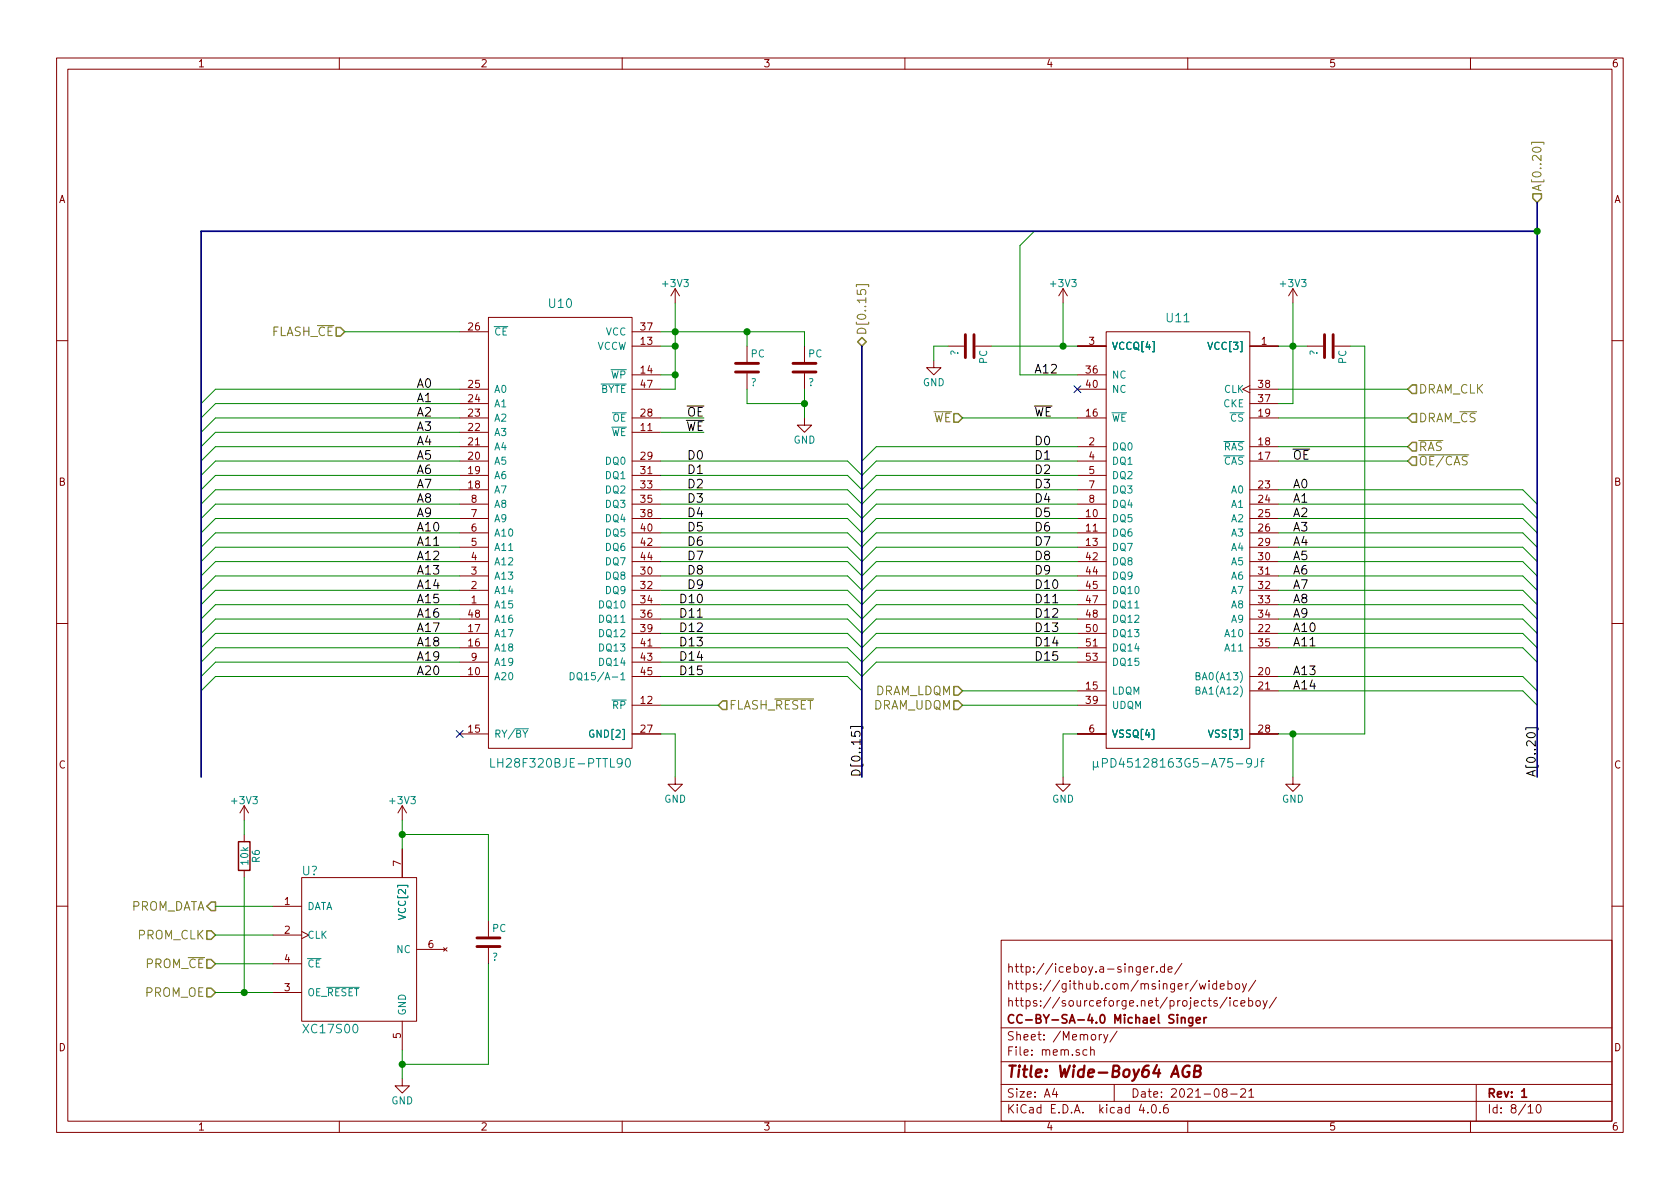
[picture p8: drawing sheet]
<svg xmlns="http://www.w3.org/2000/svg" width="297mm" height="210mm" viewBox="0 0 297 210" stroke-linecap="round" stroke-linejoin="round" font-family="sans-serif">
<g fill="none" stroke="#840000" stroke-width=".18">
<path d="M10 10.3h277v189.9h-277zM12 12.2h273v186.1h-273zM60 10.3v1.9M110 10.3v1.9M160 10.3v1.9M210 10.3v1.9M260 10.3v1.9M81.3 58.7h5.1M86.4 56.1h25.4v76.2h-25.4zM111.8 58.7h5M119.4 51l-.8 1.3M119.4 51v2.6"/>
<path d="M119.4 51l.7 1.3M188 51l-.8 1.3M188 51v2.6M188 51l.7 1.3M195.6 58.7h25.4v73.6h-25.4zM228.6 51l-.8 1.3M228.6 51v2.6M228.6 51l.8 1.3M10 60.2h2M81.3 79h5.1M81.3 68.8h5.1M81.3 73.9h5.1"/>
<path d="M81.3 71.4h5.1M81.3 76.4h5.1M111.8 61.2h5M111.8 68.8h5M111.8 73.9h5M111.8 66.3h5M111.8 76.4h5M132.1 61.2v2.8M132.1 66v2.8M142.2 73.9v1.3h1.3l-1.3 1.2-1.2-1.2h1.2M142.2 61.2v2.8M142.2 66v2.8"/>
<path d="M165.1 63.7v1.3h1.3l-1.3 1.3-1.3-1.3h1.3M167.6 61.2h2.8M172.5 61.2h2.8M190.5 61.2h5.1M190.5 79h5.1M190.5 68.8h5.1M190.5 73.9h5.1M190.5 66.3h5.1M221 68.2l-1.3 .6 1.3 .7M221 61.2h5.1M221 79h5.1M221 68.8h5.1"/>
<path d="M221 73.9h5.1M221 71.4h5.1M231.1 61.2h2.8M236 61.2h2.8M285 60.2h2M81.3 81.5h5.1M81.3 84.1h5.1M81.3 86.6h5.1M81.3 89.1h5.1M81.3 91.7h5.1M81.3 99.3h5.1M81.3 94.2h5.1"/>
<path d="M81.3 96.8h5.1M111.8 81.5h5M111.8 84.1h5M111.8 86.6h5M111.8 89.1h5M111.8 91.7h5M111.8 99.3h5M111.8 94.2h5M111.8 96.8h5M190.5 81.5h5.1M190.5 84.1h5.1M190.5 86.6h5.1"/>
<path d="M190.5 89.1h5.1M190.5 91.7h5.1M190.5 99.3h5.1M190.5 94.2h5.1M190.5 96.8h5.1M221 81.5h5.1M221 86.6h5.1M221 89.1h5.1M221 91.7h5.1M221 99.3h5.1M221 94.2h5.1M221 96.8h5.1"/>
<path d="M10 110.3h2M81.3 119.6h5.1M81.3 112h5.1M81.3 101.8h5.1M81.3 114.5h5.1M81.3 104.4h5.1M81.3 106.9h5.1M81.3 117.1h5.1M81.3 109.5h5.1M111.8 119.6h5M111.8 112h5M111.8 101.8h5"/>
<path d="M111.8 114.5h5M111.8 104.4h5M111.8 106.9h5M111.8 117.1h5M111.8 109.5h5M190.5 112h5.1M190.5 101.8h5.1M190.5 114.5h5.1M190.5 104.4h5.1M190.5 106.9h5.1M190.5 117.1h5.1M190.5 109.5h5.1"/>
<path d="M221 119.6h5.1M221 112h5.1M221 101.8h5.1M221 114.5h5.1M221 104.4h5.1M221 106.9h5.1M221 109.5h5.1M285 110.3h2M81.3 129.8h5.1M111.8 129.8h5M111.8 124.7h5M119.4 137.4v1.3h1.2l-1.2 1.2-1.3-1.2h1.3"/>
<path d="M188 137.4v1.3h1.2l-1.2 1.2-1.3-1.2h1.3M190.5 129.8h5.1M190.5 122.2h5.1M190.5 124.7h5.1M221 129.8h5.1M221 122.2h5.1M228.6 137.4v1.3h1.3l-1.3 1.2-1.3-1.2h1.3M43.2 142.5v2.5M43.2 147.6v1.2M43.2 153.9v1.3M43.2 142.5l-.8 1.3M43.2 142.5l.7 1.3"/>
<path d="M53.3 155.2h20.4v25.4h-20.4zM71.1 142.5v2.5M71.1 150.1v5.1M71.1 142.5l-.7 1.3M71.1 142.5l.8 1.3M10 160.2h2M48.3 160.3h5M48.3 165.3h5M48.3 175.5h5M48.3 170.4h5M53.3 164.7l1.3 .6-1.3 .7M73.7 167.9h5"/>
<path d="M78.4 167.6l.6 .6M79 167.6l-.6 .6M86.4 162.8v2.8M86.4 167.6v2.8M177 166.3h108v32h-108zM202.2 171.4l.7-.1v-.3l-.4-.1-.3 .2 .1 .8h.6M203.6 170.9v1M204 170.9l-.4 .3M204.5 171.8v.1M205.9 171l-.4-.1-.3 .3 .1 .6 .2 .1h.4M205.9 170.4v1.5M206.5 171.4l.7-.1v-.3l-.4-.1-.3 .2 .1 .8h.6"/>
<path d="M209 170.4l-1.3 1.9M212 173.9l.3 1 .3-.7 .3 .7 .3-1M213.8 173.4v.2M213.8 173.9v1M215.1 174l-.4-.1-.3 .3 .1 .6 .2 .1 .4-.1M215.1 173.4v1.5M215.2 177a.37 .37 0 0 0-.6 .1l.1 .3 .5 .1 .1 .1-.3 .3-.4-.1M215.7 174.4l.8-.1-.1-.3-.4-.1-.3 .2 .1 .7h.6M217 176.3l-1.3 2M217.1 174l.5-.1 .2 .3-.1 .6h-.6M217.1 173.4v1.5M217.5 176.4v.2"/>
<path d="M217.5 176.9v1M218.5 174.1l.2-.2 .4 .2 .1 .5-.2 .2-.3 .1-.2-.1zM218.8 177l-.4-.1-.3 .3 .1 .6 .2 .1 .4-.1M219.4 177.4l.7-.1v-.3l-.5-.1-.2 .2 .1 .7h.6M219.7 173.9l.3 1M220.4 173.9l-.5 1.4-.2 .1M220.8 177l.4-.1 .3 .3-.1 .6h-.6M220.8 176.4v1.5M222 173.3l-1.2 2M222.1 177.1l.2-.2 .5 .2v.5l-.1 .2-.4 .1-.2-.1zM223.3 176.9l.4 1M224.1 176.9l-.6 1.4-.2 .1"/>
<path d="M225.7 176.3l-1.3 2M285 160.2h2M60 198.3v1.9M71.1 190.7v1.3h1.3l-1.3 1.3-1.3-1.3h1.3M71.1 180.6v5.1M110 198.3v1.9M160 198.3v1.9M177 194.8h108M177 191.8h108M177 187.8h108M177 181.8h108M186.4 192.5l-.3 1h.9"/>
<path d="M186.8 193v1M192.2 185.7l-.5-.1-.2 .3v.6l.2 .1 .5-.1M192.8 185.7l.2-.1 .4 .1 .1 .9M192.8 185.1v1.5M194.4 182.9v1M194.8 182.9l-.4 .3M195.1 182.9l.4 1M195.9 182.9l-.5 1.4-.3 .1M197 191.8v3M197.5 182.3l-1.3 2M201.8 195.2l-.4 1.1h1M202.9 196.7v.1"/>
<path d="M203.8 195.4l.1-.1a.81 .81 0 0 1 .6 .6 .81 .81 0 0 1-.3 .8l-.1 .1a.8 .8 0 0 1-.6-.6 .8 .8 0 0 1 .3-.8zM205.1 196.7v.1M206.4 195.3a.59 .59 0 0 0-.7 .7l.1 .7 .2 .1 .5-.1 .1-.5-.2-.2-.4-.1-.3 .3M210 198.3v1.9M216.4 193.2l-.3-.3 .1-.2 .2-.2 .4 .1 .2 .2-.1 .2-.6 .2a.48 .48 0 0 0-.1 .7l.2 .1 .5-.1a.48 .48 0 0 0-.2-.7M217.6 193.5h1.1M219.4 192.7l.2-.2h.4l.2 .5-.9 1h.9M220.8 193l.4-.5v1.5M220.8 194h.9M260 198.3v1.9M261 191.8v6.5M270.2 195.8l.4-.5v1.5"/>
<path d="M270.2 196.8h.8M271.8 195.5l.2-.2a.81 .81 0 0 1 .5 .6 .81 .81 0 0 1-.2 .8l-.2 .1a.79 .79 0 0 1-.3-1.3z"/>
</g>
<path d="M208.2 179.4v.2M208.2 179.9v1M208.9 179.9v1M210.9 179.9l-.1 1.4-.2 .1h-.4M212.9 179.9v1M213.3 179.9l-.4 .3M208.9 180.1l.2-.2 .4 .1v.9M210.9 180l-.5-.1-.2 .3v.6l.2 .1 .5-.1M211.5 180.4l.7-.1v-.3l-.5-.1-.2 .2 .1 .7h.6M269.1 194h.8" fill="none" stroke="#840000" stroke-width=".3"/>
<path d="M210.3 188.5a1.05 1.05 0 0 0-1.1 .4 1.05 1.05 0 0 0 0 1.3 .67 .67 0 0 0 1 .1l.1-.7h-.4M211.2 189.4l.9-.1a.46 .46 0 0 0 .2-.5 .46 .46 0 0 0-.3-.4h-.7l-.2 2h.7a.53 .53 0 0 0 .5-.5 .53 .53 0 0 0-.4-.5" fill="none" stroke="#840000" stroke-width=".41"/>
<g fill="none" stroke="#008484" stroke-width=".18">
<path d="M106.3 67.9h4.4M216.4 78.1h3.6M216.4 80.6h3.6M100.8 118.9a.64 .64 0 0 1 .7 .7 .64 .64 0 0 1-.7 .6zM102.1 119.1l.2-.2 .4 .1a.83 .83 0 0 1-.1 1.2 .44 .44 0 0 1-.6-.4zM102.3 119.9l.2 .1 .4 .3M211.5 119.5l.6-.1v-.4l-.6-.1v1.3h.5l.1-.1 .1-.3-.3-.3M86.8 134.1v1.6h.7M91.1 128.9h2.3M92.5 129.1l.4 .7 .4-.7M110.7 134.3l.2-.2a.81 .81 0 0 1 .6 .8 .81 .81 0 0 1-.6 .8l-.2-.2-.1-.4zM193.3 134.6v1.6"/>
<path d="M194.1 135.5l.2 .2M194.1 134.6l-.1 1-.5 .1-.2-.2M194.9 134.9h.8l.1-.3-.1-.3-.2-.2h-.6v1.6M203.7 129h.3v1.8h-.3M211.5 122.1l.6-.1v-.4l-.6-.1v1.3h.5l.1-.2 .1-.3-.3-.2M213.7 129.1l.4 1.3 .4-1.3M221.3 134.8l-.3 .3-.5-.1-.1-.2 .1-.5a.48 .48 0 0 1 .7 0 1 1 0 0 1-.3 1.4h-.4M222.4 134.1v1.1a.47 .47 0 0 1-.6 .5M222.9 134.6h.6M223.5 134.1l-.3 .1-.1 .2v1.3M57.8 174.6h5.7"/>
</g>
<g fill="none" stroke="#008400" stroke-width=".18">
<path d="M61 58.7h20.3M116.8 58.7h25.4v2.5M119.4 53.6v15.2h-2.6M132.1 58.7v2.5M182.9 40.9l-2.6 2.5v22.9h10.2M188 53.6v7.6M228.6 53.6v17.8h-2.5M81.3 68.8h-43.2l-2.5 2.6M81.3 71.4h-43.2l-2.5 2.5M81.3 73.9h-43.2l-2.5 2.5M81.3 76.4h-43.2l-2.5 2.6M81.3 79h-43.2l-2.5 2.5"/>
<path d="M116.8 73.9h7.7M116.8 76.4h7.7M116.8 66.3h2.6M116.8 61.2h2.6M132.1 68.8v2.6h10.1M142.2 68.8v5.1M167.6 61.2h-2.5v2.5M170.2 73.9h20.3M175.3 61.2h15.2M190.5 79h-35.6l-2.5 2.5M226.1 79h22.8M226.1 68.8h22.8"/>
<path d="M226.1 73.9h22.8M226.1 61.2h5M238.8 61.2h2.5v68.6h-15.2M81.3 81.5h-43.2l-2.5 2.6M81.3 84.1h-43.2l-2.5 2.5M81.3 86.6h-43.2l-2.5 2.5M81.3 89.1h-43.2l-2.5 2.6M81.3 91.7h-43.2l-2.5 2.5M81.3 94.2h-43.2l-2.5 2.6M81.3 96.8h-43.2l-2.5 2.5M81.3 99.3h-43.2l-2.5 2.5M116.8 81.5h33.1l2.5 2.6 2.5-2.6h35.6"/>
<path d="M116.8 84.1h33.1l2.5 2.5 2.5-2.5h35.6M116.8 86.6h33.1l2.5 2.5 2.5-2.5h35.6M116.8 89.1h33.1l2.5 2.6 2.5-2.6h35.6M116.8 91.7h33.1l2.5 2.5 2.5-2.5h35.6M116.8 94.2h33.1l2.5 2.6 2.5-2.6h35.6M116.8 96.8h33.1l2.5 2.5 2.5-2.5h35.6M116.8 99.3h33.1l2.5 2.5 2.5-2.5h35.6M226.1 86.6h43.1l2.6 2.5M226.1 89.1h43.1l2.6 2.6M226.1 91.7h43.1l2.6 2.5M226.1 94.2h43.1l2.6 2.6M226.1 96.8h43.1l2.6 2.5"/>
<path d="M226.1 99.3h43.1l2.6 2.5M226.1 81.5h22.8M81.3 101.8h-43.2l-2.5 2.6M81.3 104.4h-43.2l-2.5 2.5M81.3 106.9h-43.2l-2.5 2.6M81.3 109.5h-43.2l-2.5 2.5M81.3 112h-43.2l-2.5 2.5M81.3 114.5h-43.2l-2.5 2.6M81.3 117.1h-43.2l-2.5 2.5M81.3 119.6h-43.2l-2.5 2.6M116.8 101.8h33.1l2.5 2.6 2.5-2.6h35.6M116.8 104.4h33.1l2.5 2.5 2.5-2.5h35.6"/>
<path d="M116.8 106.9h33.1l2.5 2.6 2.5-2.6h35.6M116.8 109.5h33.1l2.5 2.5 2.5-2.5h35.6M116.8 112h33.1l2.5 2.5 2.5-2.5h35.6M116.8 114.5h33.1l2.5 2.6 2.5-2.6h35.6M116.8 117.1h33.1l2.5 2.5 2.5-2.5h35.6M116.8 119.6h33.1l2.5 2.6M226.1 101.8h43.1l2.6 2.6M226.1 104.4h43.1l2.6 2.5M226.1 106.9h43.1l2.6 2.6M226.1 109.5h43.1l2.6 2.5M226.1 112h43.1l2.6 2.5M226.1 114.5h43.1l2.6 2.6"/>
<path d="M226.1 119.6h43.1l2.6 2.6M116.8 124.7h10.2M116.8 129.8h2.6v7.6M170.2 122.2h20.3M170.2 124.7h20.3M190.5 129.8h-2.5v7.6M226.1 122.2h43.1l2.6 2.5M228.6 129.8v7.6M43.2 145v2.6M43.2 155.2v20.3M71.1 145v5.1M71.1 147.6h15.3v15.2"/>
<path d="M38.1 160.3h10.2M38.1 165.3h10.2M38.1 170.4h10.2M38.1 175.5h10.2M86.4 170.4v17.8h-15.3M71.1 185.7v5"/>
</g>
<path d="M270.8 25.5v-.3h2.2v.3M151.4 50.7v-.4h2.2v.4M151.6 51.3v.7l.7 .1-.2-.2 .1-.5 .2-.2h.4l.3 .3v.4l-.2 .2M250.9 77.9h4.2M250.9 80.4h8.8M137 123.6h6.9" fill="none" stroke="#848400" stroke-width=".18"/>
<g fill="none" stroke="#848400" stroke-width=".25">
<path d="M271 34.3h1.5v.7l-.7 .8-.8-.8zM59.4 57.9h.8l.8 .8-.8 .7h-.8zM151.6 60.4l.8-.7 .8 .7-.8 .8zM168.7 73.1h.7l.8 .8-.8 .8h-.7zM249.7 73.1h.7v1.6h-.7l-.8-.8zM249.7 68.1h.7v1.5h-.7l-.8-.8zM249.7 78.2h.7v1.6h-.7l-.8-.8zM249.7 80.8h.7v1.5h-.7l-.8-.8zM127.8 123.9h.7v1.6h-.7l-.8-.8zM168.7 123.9h.7l.8 .8-.8 .8h-.7zM168.7 121.4h.7l.8 .8-.8 .7h-.7zM37.3 159.5h.8v1.5h-.8l-.7-.7z"/>
<path d="M36.6 169.7h.7l.8 .7-.8 .8h-.7zM36.6 174.7h.7l.8 .8-.8 .8h-.7zM36.6 164.6h.7l.8 .7-.8 .8h-.7z"/>
</g>
<path d="M150.4 128.8v-.3h2.2v.3M150.5 129.4v.7l.8 .1-.2-.2 .1-.5 .2-.2h.4l.3 .3v.4l-.2 .2M269.8 129.1v-.4h2.2v.4" fill="none" stroke="#000" stroke-width=".18"/>
<path d="M189.9 68.2l1.2 1.2M191.1 68.2l-1.2 1.2M80.7 129.2l1.2 1.2M81.9 129.2l-1.2 1.2" fill="none" stroke="#000084" stroke-width=".18"/>
<path d="M42.2 148.8h2v5.1h-2z" fill="none" stroke="#840000" stroke-width=".25"/>
<path d="M170.7 59.2v4M172.2 59.2v4M234.2 59.2v4M235.7 59.2v4M130 65.8h4.1M130 64.3h4.1M140.2 65.8h4.1M140.2 64.3h4.1M84.3 167.4h4.1M84.3 165.9h4.1" fill="none" stroke="#840000" stroke-width=".51"/>
<path d="M271.8 35.8v101.6M271.8 40.9h-236.2v96.5M152.4 61.2v76.2" fill="none" stroke="#000084" stroke-width=".3"/>
<g fill="#008400" stroke="#008400" stroke-width=".25">
<circle cx="271.8" cy="40.9" r=".51"/>
<circle cx="228.6" cy="61.2" r=".51"/>
<circle cx="119.4" cy="66.3" r=".51"/>
<circle cx="119.4" cy="61.2" r=".51"/>
<circle cx="119.4" cy="58.7" r=".51"/>
<circle cx="43.2" cy="175.5" r=".51"/>
<circle cx="71.1" cy="147.6" r=".51"/>
<circle cx="71.1" cy="188.2" r=".51"/>
<circle cx="132.1" cy="58.7" r=".51"/>
<circle cx="142.2" cy="71.4" r=".51"/>
<circle cx="188" cy="61.2" r=".51"/>
<circle cx="228.6" cy="129.8" r=".51"/>
</g>
<text font-size="2.8" fill="#840000" x="178" y="190.5">Title: Wide-Boy64 AGB</text>
<g font-size="2.1" fill="#848400">
<text x="272.5" y="33.9" transform="rotate(-90 272.5 33.9)">A[0..20]</text>
<text x="47.8" y="59.4">FLASH_CE</text>
<text x="153.2" y="59.3" transform="rotate(-90 153.2 59.3)">D[0..15]</text>
<text x="250.9" y="69.6">DRAM_CLK</text>
<text x="164.8" y="74.7">WE</text>
<text x="250.9" y="74.7">DRAM_CS</text>
<text x="250.9" y="82.3">OE/CAS</text>
<text x="250.9" y="79.8">RAS</text>
<text x="128.9" y="125.5">FLASH_RESET</text>
<text x="154.2" y="125.5">DRAM_UDQM</text>
<text x="154.5" y="122.9">DRAM_LDQM</text>
<text x="22.7" y="161">PROM_DATA</text>
<text x="24.3" y="166.1">PROM_CLK</text>
<text x="25.7" y="171.2">PROM_CE</text>
<text x="25.6" y="176.3">PROM_OE</text>
</g>
<g font-size="2.1" fill="#008484">
<text x="97.1" y="54.5">U10</text>
<text x="206.3" y="57">U11</text>
<text x="87.8" y="135.7">LH28F320BJE-PTTL90</text>
<text x="195.8" y="135.7">µPD45128163G5-A75-9Jf</text>
<text x="53.4" y="154.8">U?</text>
<text x="53.9" y="182.7">XC17S00</text>
</g>
<g font-size="2.1">
<text x="73.7" y="68.6">A0</text>
<text x="73.7" y="71.1">A1</text>
<text x="182.9" y="66">A12</text>
<text x="73.7" y="73.7">A2</text>
<text x="73.7" y="76.2">A3</text>
<text x="121" y="76.2">WE</text>
<text x="121.4" y="73.7">OE</text>
<text x="182.9" y="73.7">WE</text>
<text x="73.7" y="78.7">A4</text>
<text x="73.7" y="81.3">A5</text>
<text x="73.7" y="83.8">A6</text>
<text x="121.7" y="81.3">D0</text>
<text x="121.7" y="83.8">D1</text>
<text x="182.9" y="78.7">D0</text>
<text x="182.9" y="81.3">D1</text>
<text x="182.9" y="83.8">D2</text>
<text x="228.6" y="81.3">OE</text>
<text x="73.7" y="86.4">A7</text>
<text x="73.7" y="88.9">A8</text>
<text x="121.7" y="86.4">D2</text>
<text x="121.7" y="88.9">D3</text>
<text x="182.9" y="86.4">D3</text>
<text x="182.9" y="88.9">D4</text>
<text x="228.6" y="86.4">A0</text>
<text x="228.6" y="88.9">A1</text>
<text x="73.7" y="91.4">A9</text>
<text x="73.7" y="94">A10</text>
<text x="121.7" y="91.4">D4</text>
<text x="121.7" y="94">D5</text>
<text x="182.9" y="91.4">D5</text>
<text x="182.9" y="94">D6</text>
<text x="228.6" y="91.4">A2</text>
<text x="228.6" y="94">A3</text>
<text x="73.7" y="96.5">A11</text>
<text x="73.7" y="99.1">A12</text>
<text x="73.7" y="101.6">A13</text>
<text x="121.7" y="96.5">D6</text>
<text x="121.7" y="99.1">D7</text>
<text x="121.7" y="101.6">D8</text>
<text x="182.9" y="96.5">D7</text>
<text x="182.9" y="99.1">D8</text>
<text x="182.9" y="101.6">D9</text>
<text x="228.6" y="96.5">A4</text>
<text x="228.6" y="99.1">A5</text>
<text x="228.6" y="101.6">A6</text>
<text x="73.7" y="104.1">A14</text>
<text x="73.7" y="106.7">A15</text>
<text x="120.6" y="106.7">D10</text>
<text x="121.7" y="104.1">D9</text>
<text x="182.9" y="104.1">D10</text>
<text x="182.9" y="106.7">D11</text>
<text x="228.6" y="104.1">A7</text>
<text x="228.6" y="106.7">A8</text>
<text x="73.7" y="109.2">A16</text>
<text x="73.7" y="111.8">A17</text>
<text x="120.6" y="109.2">D11</text>
<text x="120.6" y="111.8">D12</text>
<text x="182.9" y="109.2">D12</text>
<text x="182.9" y="111.8">D13</text>
<text x="228.6" y="109.2">A9</text>
<text x="228.6" y="111.8">A10</text>
<text x="73.7" y="114.3">A18</text>
<text x="73.7" y="116.8">A19</text>
<text x="73.7" y="119.4">A20</text>
<text x="120.6" y="114.3">D13</text>
<text x="120.6" y="116.8">D14</text>
<text x="120.6" y="119.4">D15</text>
<text x="182.9" y="114.3">D14</text>
<text x="182.9" y="116.8">D15</text>
<text x="228.6" y="114.3">A11</text>
<text x="228.6" y="119.4">A13</text>
<text x="228.6" y="121.9">A14</text>
<text x="152.1" y="137.4" transform="rotate(-90 152.1 137.4)">D[0..15]</text>
<text x="271.5" y="137.4" transform="rotate(-90 271.5 137.4)">A[0..20]</text>
</g>
<g font-size="2.1" fill="#840000">
<text x="178" y="172">http://iceboy.a-singer.de/</text>
<text x="178" y="178">https://sourceforge.net/projects/iceboy/</text>
<text x="178" y="175">https://github.com/msinger/wideboy/</text>
<text x="178" y="184">Sheet: /Memory/</text>
<text x="178" y="181">CC-BY-SA-4.0 Michael Singer</text>
<text x="178" y="186.7">File: mem.sch</text>
<text x="178" y="196.9">KiCad E.D.A. kicad 4.0.6</text>
<text x="178" y="194.1">Size: A4</text>
<text x="200" y="194.1">Date: 2021-08-21</text>
<text x="263" y="194.1">Rev: 1</text>
<text x="263" y="196.9">Id: 8/10</text>
</g>
<g font-size="1.8" fill="#840000">
<text x="35" y="11.9">1</text>
<text x="85" y="11.9">2</text>
<text x="135" y="11.9">3</text>
<text x="185" y="11.9">4</text>
<text x="235" y="11.9">5</text>
<text x="285" y="11.9">6</text>
<text x="10.4" y="35.9">A</text>
<text x="285.4" y="35.9">A</text>
<text x="82.9" y="58.4">26</text>
<text x="113.3" y="58.4">37</text>
<text x="113.3" y="61">13</text>
<text x="192.6" y="61">3</text>
<text x="223" y="61">1</text>
<text x="82.9" y="71.1">24</text>
<text x="82.9" y="68.6">25</text>
<text x="113.3" y="66">14</text>
<text x="113.3" y="68.6">47</text>
<text x="192.1" y="68.6">40</text>
<text x="192.1" y="66">36</text>
<text x="222.6" y="71.1">37</text>
<text x="222.6" y="68.6">38</text>
<text x="82.9" y="76.2">22</text>
<text x="82.9" y="73.7">23</text>
<text x="113.3" y="76.2">11</text>
<text x="113.3" y="73.7">28</text>
<text x="192.1" y="73.7">16</text>
<text x="222.6" y="73.7">19</text>
<text x="82.9" y="81.3">20</text>
<text x="82.9" y="78.7">21</text>
<text x="82.9" y="83.8">19</text>
<text x="113.3" y="83.8">31</text>
<text x="113.3" y="81.3">29</text>
<text x="192.6" y="78.7">2</text>
<text x="192.6" y="81.3">4</text>
<text x="192.6" y="83.8">5</text>
<text x="222.6" y="81.3">17</text>
<text x="222.6" y="78.7">18</text>
<text x="10.4" y="85.9">B</text>
<text x="82.9" y="86.4">18</text>
<text x="83.3" y="88.9">8</text>
<text x="113.3" y="86.4">33</text>
<text x="113.3" y="88.9">35</text>
<text x="192.6" y="86.4">7</text>
<text x="192.6" y="88.9">8</text>
<text x="222.6" y="86.4">23</text>
<text x="222.6" y="88.9">24</text>
<text x="285.4" y="85.9">B</text>
<text x="83.3" y="94">6</text>
<text x="83.3" y="91.4">7</text>
<text x="113.3" y="94">40</text>
<text x="113.3" y="91.4">38</text>
<text x="192.1" y="91.4">10</text>
<text x="192.1" y="94">11</text>
<text x="222.6" y="91.4">25</text>
<text x="222.6" y="94">26</text>
<text x="83.3" y="101.6">3</text>
<text x="83.3" y="99.1">4</text>
<text x="83.3" y="96.5">5</text>
<text x="113.3" y="101.6">30</text>
<text x="113.3" y="96.5">42</text>
<text x="113.3" y="99.1">44</text>
<text x="192.1" y="99.1">42</text>
<text x="192.1" y="96.5">13</text>
<text x="192.1" y="101.6">44</text>
<text x="222.6" y="99.1">30</text>
<text x="222.6" y="101.6">31</text>
<text x="222.6" y="96.5">29</text>
<text x="83.3" y="106.7">1</text>
<text x="83.3" y="104.1">2</text>
<text x="113.3" y="104.1">32</text>
<text x="113.3" y="106.7">34</text>
<text x="192.1" y="104.1">45</text>
<text x="192.1" y="106.7">47</text>
<text x="222.6" y="104.1">32</text>
<text x="222.6" y="106.7">33</text>
<text x="82.9" y="111.8">17</text>
<text x="82.9" y="109.2">48</text>
<text x="113.3" y="109.2">36</text>
<text x="113.3" y="111.8">39</text>
<text x="192.1" y="111.8">50</text>
<text x="192.1" y="109.2">48</text>
<text x="222.6" y="111.8">22</text>
<text x="222.6" y="109.2">34</text>
<text x="82.9" y="119.4">10</text>
<text x="82.9" y="114.3">16</text>
<text x="83.3" y="116.8">9</text>
<text x="113.3" y="114.3">41</text>
<text x="113.3" y="116.8">43</text>
<text x="113.3" y="119.4">45</text>
<text x="192.1" y="114.3">51</text>
<text x="192.1" y="116.8">53</text>
<text x="222.6" y="119.4">20</text>
<text x="222.6" y="114.3">35</text>
<text x="113.3" y="124.5">12</text>
<text x="192.1" y="121.9">15</text>
<text x="192.1" y="124.5">39</text>
<text x="222.6" y="121.9">21</text>
<text x="82.9" y="129.5">15</text>
<text x="113.3" y="129.5">27</text>
<text x="192.6" y="129.5">6</text>
<text x="222.6" y="129.5">28</text>
<text x="10.4" y="135.9">C</text>
<text x="285.4" y="135.9">C</text>
<text x="70.9" y="153.1" transform="rotate(-90 70.9 153.1)">7</text>
<text x="50.3" y="160">1</text>
<text x="50.3" y="165.1">2</text>
<text x="75.7" y="167.6">6</text>
<text x="50.3" y="170.2">4</text>
<text x="50.3" y="175.3">3</text>
<text x="10.4" y="185.9">D</text>
<text x="70.9" y="183.6" transform="rotate(-90 70.9 183.6)">5</text>
<text x="285.4" y="185.9">D</text>
<text x="35" y="199.9">1</text>
<text x="85" y="199.9">2</text>
<text x="135" y="199.9">3</text>
<text x="185" y="199.9">4</text>
<text x="235" y="199.9">5</text>
<text x="285" y="199.9">6</text>
</g>
<g font-size="1.8" fill="#008484">
<text x="117.3" y="50.7">+3V3</text>
<text x="185.9" y="50.7">+3V3</text>
<text x="226.5" y="50.7">+3V3</text>
<text x="87.4" y="59.3">CE</text>
<text x="107" y="59.3">VCC</text>
<text x="105.3" y="61.8">VCCW</text>
<text x="132.8" y="63.2">PC</text>
<text x="142.9" y="63.2">PC</text>
<text x="169.4" y="62.9" transform="rotate(-90 169.4 62.9)">?</text>
<text x="174.5" y="64.3" transform="rotate(-90 174.5 64.3)">PC</text>
<text x="196.6" y="61.8">VCCQ[4]</text>
<text x="214.1" y="61.8">VCC[3]</text>
<text x="232.9" y="62.9" transform="rotate(-90 232.9 62.9)">?</text>
<text x="238" y="64.3" transform="rotate(-90 238 64.3)">PC</text>
<text x="87.4" y="69.5">A0</text>
<text x="106" y="69.5">BYTE</text>
<text x="107.9" y="66.9">WP</text>
<text x="132.7" y="68.3">?</text>
<text x="142.9" y="68.3">?</text>
<text x="163.1" y="68.3">GND</text>
<text x="196.6" y="69.5">NC</text>
<text x="196.6" y="66.9">NC</text>
<text x="216.3" y="69.5">CLK</text>
<text x="87.4" y="77.1">A3</text>
<text x="87.4" y="74.5">A2</text>
<text x="87.4" y="72">A1</text>
<text x="107.9" y="77.1">WE</text>
<text x="108.2" y="74.5">OE</text>
<text x="196.6" y="74.5">WE</text>
<text x="216.2" y="72">CKE</text>
<text x="217.5" y="74.5">CS</text>
<text x="87.4" y="82.2">A5</text>
<text x="87.4" y="79.6">A4</text>
<text x="107.1" y="82.2">DQ0</text>
<text x="140.3" y="78.4">GND</text>
<text x="196.6" y="79.6">DQ0</text>
<text x="196.6" y="82.2">DQ1</text>
<text x="216.2" y="82.2">CAS</text>
<text x="216.2" y="79.6">RAS</text>
<text x="87.4" y="89.8">A8</text>
<text x="87.4" y="87.2">A7</text>
<text x="87.4" y="84.7">A6</text>
<text x="107.1" y="84.7">DQ1</text>
<text x="107.1" y="87.2">DQ2</text>
<text x="107.1" y="89.8">DQ3</text>
<text x="196.6" y="84.7">DQ2</text>
<text x="196.6" y="87.2">DQ3</text>
<text x="196.6" y="89.8">DQ4</text>
<text x="217.7" y="87.2">A0</text>
<text x="217.7" y="89.8">A1</text>
<text x="87.4" y="94.9">A10</text>
<text x="87.4" y="92.3">A9</text>
<text x="107.1" y="94.9">DQ5</text>
<text x="107.1" y="92.3">DQ4</text>
<text x="196.6" y="92.3">DQ5</text>
<text x="196.6" y="94.9">DQ6</text>
<text x="217.7" y="92.3">A2</text>
<text x="217.7" y="94.9">A3</text>
<text x="87.4" y="99.9">A12</text>
<text x="87.4" y="97.4">A11</text>
<text x="107.1" y="97.4">DQ6</text>
<text x="107.1" y="99.9">DQ7</text>
<text x="196.6" y="99.9">DQ8</text>
<text x="196.6" y="97.4">DQ7</text>
<text x="217.7" y="99.9">A5</text>
<text x="217.7" y="97.4">A4</text>
<text x="87.4" y="107.6">A15</text>
<text x="87.4" y="105">A14</text>
<text x="87.4" y="102.5">A13</text>
<text x="106.1" y="107.6">DQ10</text>
<text x="107.1" y="102.5">DQ8</text>
<text x="107.1" y="105">DQ9</text>
<text x="196.6" y="102.5">DQ9</text>
<text x="196.6" y="105">DQ10</text>
<text x="196.6" y="107.6">DQ11</text>
<text x="217.7" y="102.5">A6</text>
<text x="217.7" y="105">A7</text>
<text x="217.7" y="107.6">A8</text>
<text x="87.4" y="112.6">A17</text>
<text x="87.4" y="110.1">A16</text>
<text x="106.1" y="110.1">DQ11</text>
<text x="106.1" y="112.6">DQ12</text>
<text x="196.6" y="112.6">DQ13</text>
<text x="196.6" y="110.1">DQ12</text>
<text x="216.7" y="112.6">A10</text>
<text x="217.7" y="110.1">A9</text>
<text x="87.4" y="117.7">A19</text>
<text x="87.4" y="115.2">A18</text>
<text x="106.1" y="115.2">DQ13</text>
<text x="106.1" y="117.7">DQ14</text>
<text x="196.6" y="115.2">DQ14</text>
<text x="196.6" y="117.7">DQ15</text>
<text x="216.7" y="115.2">A11</text>
<text x="87.4" y="120.3">A20</text>
<text x="102.8" y="120.3">DQ15/A-1</text>
<text x="108.3" y="125.3">RP</text>
<text x="196.6" y="122.8">LDQM</text>
<text x="196.6" y="125.3">UDQM</text>
<text x="212" y="120.3">BA0(A13)</text>
<text x="212" y="122.8">BA1(A12)</text>
<text x="87.4" y="130.4">RY/BY</text>
<text x="104.6" y="130.4">GND[2]</text>
<text x="196.6" y="130.4">VSSQ[4]</text>
<text x="214.3" y="130.4">VSS[3]</text>
<text x="41.1" y="142.2">+3V3</text>
<text x="69" y="142.2">+3V3</text>
<text x="117.4" y="141.9">GND</text>
<text x="186" y="141.9">GND</text>
<text x="226.6" y="141.9">GND</text>
<text x="43.9" y="152.9" transform="rotate(-90 43.9 152.9)">10k</text>
<text x="45.9" y="152.5" transform="rotate(-90 45.9 152.5)">R6</text>
<text x="54.4" y="160.9">DATA</text>
<text x="54.4" y="166">CLK</text>
<text x="71.8" y="162.1" transform="rotate(-90 71.8 162.1)">VCC[2]</text>
<text x="87" y="164.8">PC</text>
<text x="54.4" y="171.1">CE</text>
<text x="70.1" y="168.5">NC</text>
<text x="87" y="169.9">?</text>
<text x="54.4" y="176.1">OE_RESET</text>
<text x="71.8" y="179.6" transform="rotate(-90 71.8 179.6)">GND</text>
<text x="69.2" y="195.3">GND</text>
</g>
</svg>
